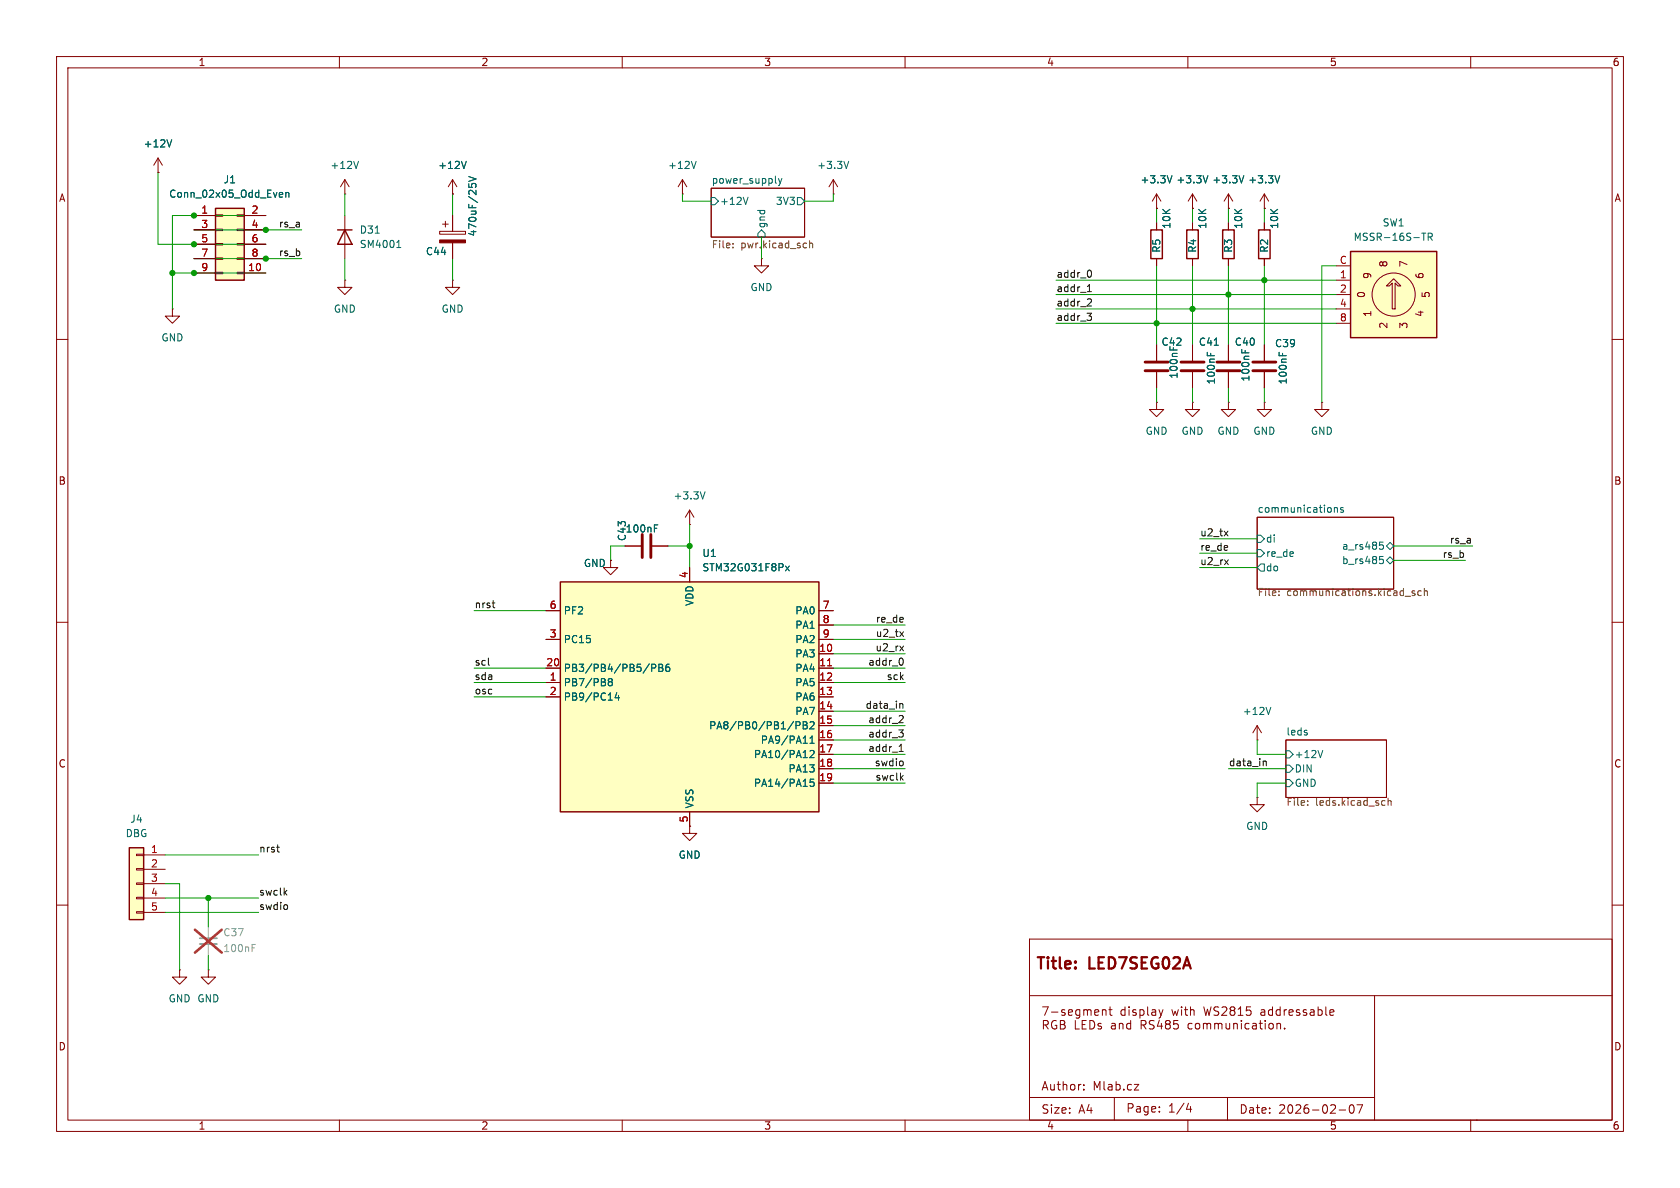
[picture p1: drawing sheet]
<svg xmlns="http://www.w3.org/2000/svg" width="297mm" height="210mm" viewBox="0 0 297 210" stroke-linecap="round" stroke-linejoin="round" font-family="sans-serif">
<g fill="none" stroke="#840000" stroke-width=".18">
<path d="M10 10h277v190h-277zM12 12h273v186h-273zM60 10v2M110 10v2M160 10v2M210 10v2M260 10v2M61 34.3h.1M61 31.8v2.5M61 38.1v7.6M61 31.8l-.8 1.2M61 31.8l.7 1.2"/>
<path d="M78.2 39.6h1M78.7 39.1v1M80 34.3h.1M80 31.8l-.8 1.2M80 31.8l.8 1.2M80 31.8v2.5M80 38.1v2.8M125.7 33.3h16.5v8.6h-16.5zM61 49.5v1.3h1.2l-1.2 1.3-1.3-1.3h1.3M61 49.5h.1M77.7 40.9h4.6v.5h-4.6zM80 49.5v1.3h1.3l-1.3 1.3-1.3-1.3h1.3"/>
<path d="M80 49.5h.1M80 42.9v2.8M134.6 45.7v1.3h1.3l-1.3 1.3-1.3-1.3h1.3M134.6 45.7h.1M10 60h2M285 60h2M107.9 99.1v1.2h1.3l-1.3 1.3-1.2-1.3h1.2M107.9 99.1h.1M110.5 96.5h2.8M115.3 96.5h2.8M121.9 92.7h.1M121.9 90.2l-.7 1.2"/>
<path d="M121.9 90.2l.8 1.2M121.9 90.2v2.5M222.2 91.4h24.2v12.7h-24.2zM10 110h2M285 110h2M227.3 130.8h17.8v10.2h-17.8zM121.9 146.1v1.2h1.3l-1.3 1.3-1.3-1.3h1.3M121.9 146.1h.1M10 160h2M182 166h103v32h-103zM182 176h103M184.3 178h1l-.6 1.5"/>
<path d="M188.2 178.6h-.5v.3M189.6 178.8l-.2-.3-.4 .1-.1 .7M190.9 178.6h-.6l-.1 .2v.4M190.9 178.5v1.2M191.6 178.5v1M191.6 178.6l.4-.1 .2 .2M192.2 178.7l.3-.2 .3 .1 .1 .9M192.2 178.7v.8M194.2 178.8l-.2-.3-.4 .1-.1 .7M194.9 178.6l.2-.1 .4 .1v.9M194.9 178.5v1M196 178.5h.6"/>
<path d="M196.2 178v1.3l.4 .2M198.9 178.6l-.4-.1-.3 .3M198.9 178v1.5M199.6 178v.1M199.6 178.5v1M200.8 178.6l-.3-.1-.3 .3M201.5 178.6l.5-.1 .2 .3M201.5 178.5v1.5M202.9 178v1.3M203.7 178.6h.5l.1 .9M204.9 178.5l.3 1M205.2 179.5l-.1 .3"/>
<path d="M205.6 178.5l-.4 1M207.2 178.5l.3 1M208.3 178.5l-.3 1M208.9 178v.1M208.9 178.5v1M209.4 178.5h.6M209.6 178v1.3M210.5 178v1.5M210.5 178.6l.2-.1 .3 .1 .1 .9M212.8 178l.4 1.5 .3-1.1 .2 1.1 .4-1.5M215.5 178.1l-.6-.1-.3 .3 .1 .3 .5 .2M216 178.1l.6-.1 .2 .1 .1 .3-.9 1.1"/>
<path d="M217.7 178.6l-.2-.3 .2-.3 .5 .1 .1 .2-.3 .3M217.7 178.6h.3M217.7 178.6l-.2 .2M218 178.6l.2 .2M218.9 178.4l.4-.4v1.5M221.1 178h-.7l-.1 .7 .6-.1 .3 .2M223 178.6h.5l.1 .9M223.6 178.8l-.5 .1a.29 .29 0 0 0-.2 .3 .29 .29 0 0 0 .2 .3l.5-.1M225 178.6l-.5-.1-.3 .3v.4l.2 .2h.6M225 178v1.5M226.3 178.6l-.4-.1-.3 .3v.4l.1 .2h.6M226.3 178v1.5"/>
<path d="M227 178.5v1M227.5 178.5l-.3 .1-.2 .2M227.9 179l.7-.2-.1-.2-.4-.1-.2 .2 .1 .7h.5M229.7 178.6l-.3-.1-.2 .2v.2l.5 .2v.3h-.5M231 178.6l-.4-.1-.2 .2 .1 .2 .5 .2v.3h-.6M231.7 178.6h.5l.1 .9M232.3 178.8l-.5 .1a.29 .29 0 0 0-.2 .3 .29 .29 0 0 0 .2 .3l.5-.1M233 178.6l.5-.1 .2 .3v.4l-.1 .2h-.6M233 178v1.5M234.4 178v1.3l.2 .2M235.1 179l.7-.2-.1-.2-.4-.1-.2 .2 .1 .7h.5M243 176v22"/>
<path d="M285 160h2M60 198v2M110 198v2M160 198v2M182 194h61M191.6 192.6v.1M191.6 191.8v.1M194.5 181.4l.2 .2-.2 .3M194.5 180.9l.2 .1M196.5 181h.6l.1 .9M197 194v4M197.2 181.3h-.5a.29 .29 0 0 0-.2 .3 .29 .29 0 0 0 .2 .3l.5-.1"/>
<path d="M200.5 191.7h.8l-.8 1h.8M204.6 181.4h.9M205 196.5v.1M205 195.7v.1M205.3 180.9v1M206.3 181l-.3 .3 .2 .5 .4 .1 .3-.3M206.3 181h.3M206.6 180.4l-.4 .1-.2 .2 .3 .3M208.3 181.6l-.3 .3-.5-.1M210 198v2M210 181.6l.3 .3 .4-.1M210.1 195l-.4 1.1h1"/>
<path d="M210.5 195.6v1M211.5 181l.3-.1 .2 .1 .1 .6-.3 .3-.3-.1-.2-.2M212.7 180.9v1M213.4 181.1v.8M214 181.1v.8M214.7 180.9v1M215.4 181.1v.8M216 181.1v.8M216.7 181.7l.3 .2 .4-.1M217 194v4M217.4 180.9v1M218.1 180.9v1"/>
<path d="M218.7 181.1v.8M219.5 180.9v1M220.1 181.6l.3 .3 .4-.1M221.4 181.7l.2 .2 .5-.1M221.6 180.9h.3l.2 .2v.8M222.1 181.3h-.5M222.6 180.9h.6M222.8 180.4v1.3l.4 .2M223.7 180.4v.1M223.7 180.9v1M224.5 181l.3-.1 .3 .3v.4l-.3 .3-.3-.1-.2-.2v-.4zM225.7 181l.3-.1 .3 .1 .1 .9"/>
<path d="M225.7 180.9v1M227.1 181.8v.1M236.7 196.2h1.2M238.7 195.4l.2-.1a.81 .81 0 0 1 .6 .6 .81 .81 0 0 1-.3 .8l-.2 .1a.81 .81 0 0 1-.3-1.4zM239.9 195.3h1l-.7 1.5M260 198v2M261 198h.1"/>
</g>
<g fill="none" stroke="#006464" stroke-width=".18">
<path d="M63.4 28.5l-.4 1.3M82.4 28.5l-.4 1.3M82.9 32.5v.6M82.9 31.2l1.2 .4-1.2 .5M83.4 32.7l.2-.3h.3l.2 .3M125.7 34.9h.7l.6 .7-.6 .6h-.7zM132.2 34.9l-.4 1.2M137.1 32.3l.2 .1M137.6 31.6l.3 .8M137.9 32.4l-.3 .4M138.2 31.6l-.3 .8M141 34.9h.6l.6 .7-.6 .6h-.6z"/>
<path d="M66.3 41.2h.8M70.1 43.8h.8M70.3 42.8l.2-.3v1.3M134.6 40.6l.7 .7v.6h-1.3v-.6zM115.7 93.4h.4M115.7 92.8h.6M124.6 86.9l-.4 1.3M222.2 94.6h.7l.6 .7-.6 .6h-.7zM222.2 97.2h.7l.6 .6-.6 .6h-.7zM222.9 99.7h.6v1.3h-.6l-.7-.7zM235.9 89.7v.9M235.9 89.8l.2-.1 .3 .1v.8"/>
<path d="M237.5 89.8l-.3-.1-.2 .2v.2l.5 .1v.3h-.5M243.9 95.8h.6M243.9 98.4h.6M244 96.3h.3l.3 .3-.1 .4-.5 .1M244 98.9h.3l.3 .2-.1 .5h-.5M245.1 96.5l.6-.6 .7 .6-.7 .7zM245.1 99.1l.6-.7 .7 .7-.7 .6zM227.3 135.3h.7l.6 .6-.6 .6h-.7zM227.3 132.7h.7l.6 .7-.6 .6h-.7zM227.3 137.8h.7l.6 .6-.6 .7h-.7zM233.8 132.7l-.4 1.2"/>
</g>
<g fill="none" stroke="#725600" stroke-width=".18">
<path d="M129.6 43.7v.1M129.6 43v.2M143.1 42.5v1.3M143.1 43.1l.2-.1h.3l.1 .8M226.1 105.2v.1M226.1 104.5v.1M248.4 105.4h1M250.1 104.5l-.3-.1-.2 .2 .1 .2 .4 .1v.3h-.5M251.3 104.5l-.4-.1-.2 .3 .1 .5h.5M251.8 104.6l.2-.2 .3 .1v.8M251.8 104v1.3M231.2 142.2v.2"/>
<path d="M231.2 141.6v.1M244.5 141.5l.3 .1M244.8 142.3l-.3 .1M245.4 141.6l.2-.1 .3 .1v.8M245.4 141.1v1.3"/>
</g>
<path d="M113.5 94.5v4.1M115.1 94.5v4.1" fill="none" stroke="#840000" stroke-width=".51"/>
<path d="M59.7 40.6h2.5M61 40.6l1.2 2.6h-2.5z" fill="none" stroke="#840000" stroke-width=".25"/>
<path d="M77.7 42.4h4.6v.5h-4.6z" fill="#840000" stroke="#840000" stroke-width=".18"/>
<path d="M22.9 149.9h2.5v12.7h-2.5z" fill="#ffffc2"/>
<path d="M22.9 149.9h2.5v12.7h-2.5z" fill="none" stroke="#840000" stroke-width=".25"/>
<g fill="none" stroke="#840000" stroke-width=".18">
<path d="M27.9 30.5h.1M27.9 27.9l-.7 1.3M27.9 27.9l.8 1.3M27.9 27.9v2.6M24.1 151h1.3v.3h-1.3zM24.1 153.5h1.3v.3h-1.3zM24.1 156.1h1.3v.2h-1.3zM24.1 158.6h1.3v.3h-1.3zM25.4 151.1h3.8M25.4 153.7h3.8M25.4 156.2h3.8M25.4 158.8h3.8"/>
<path d="M24.1 161.2h1.3v.2h-1.3zM25.4 161.3h3.8"/>
</g>
<path d="M30.4 24.7l-.5 1.3" fill="none" stroke="#006464" stroke-width=".18"/>
<path d="M35.3 165.9h3.1" fill="none" stroke="#9c9b98" stroke-width=".3"/>
<path d="M35.3 166.9h3.1" fill="none" stroke="#9c9b98" stroke-width=".33"/>
<path d="M36.8 163.8v2.1M36.8 166.9v2" fill="none" stroke="#9c9b98" stroke-width=".18"/>
<path d="M44.6 167.6h.4M44.6 167h.6" fill="none" stroke="#939391" stroke-width=".18"/>
<path d="M34.5 164.4l4.7 4M39.2 164.4l-4.7 4" fill="none" stroke="#e12e31" stroke-width=".46"/>
<path d="M38.1 36.8h5.1v12.7h-5.1z" fill="#ffffc2"/>
<path d="M38.1 36.8h5.1v12.7h-5.1z" fill="none" stroke="#840000" stroke-width=".25"/>
<g fill="none" stroke="#840000" stroke-width=".18">
<path d="M34.3 38.1h3.8M38.1 38h1.3v.2h-1.3zM41.9 38h1.3v.2h-1.3zM43.2 38.1h3.8M34.3 40.6h3.8M34.3 43.2h3.8M34.3 45.7h3.8M34.3 48.3h3.8M38.1 40.5h1.3v.3h-1.3zM38.1 43.1h1.3v.2h-1.3zM38.1 45.6h1.3v.2h-1.3zM38.1 48.1h1.3v.3h-1.3z"/>
<path d="M41.9 40.5h1.3v.3h-1.3zM41.9 43.1h1.3v.2h-1.3zM41.9 45.6h1.3v.2h-1.3zM41.9 48.1h1.3v.3h-1.3zM43.2 40.6h3.8M43.2 43.2h3.8M43.2 45.7h3.8M43.2 48.3h3.8"/>
</g>
<path d="M49.6 34l.3 .1 .1 .2-.6 .1M49.9 34.8l-.3 .1M50.5 34.1l.2-.1 .3 .1 .1 .8M50.5 34v.9" fill="none" stroke="#006464" stroke-width=".18"/>
<path d="M99.1 102.9h45.7v40.6h-45.7z" fill="#ffffc2"/>
<path d="M99.1 102.9h45.7v40.6h-45.7z" fill="none" stroke="#840000" stroke-width=".25"/>
<g fill="none" stroke="#840000" stroke-width=".18">
<path d="M120.6 34.3h.1M120.6 31.8l-.7 1.2M120.6 31.8l.8 1.2M120.6 31.8v2.5M147.3 34.3h.1M147.3 31.8l-.7 1.2M147.3 31.8l.8 1.2M147.3 31.8v2.5M96.5 108h2.6M96.5 113h2.6M96.5 118.1h2.6M121.9 100.3v2.6"/>
<path d="M144.8 108h2.5M144.8 113h2.5M144.8 118.1h2.5M144.8 110.5h2.5M144.8 115.6h2.5M96.5 120.7h2.6M96.5 123.2h2.6M144.8 120.7h2.5M144.8 123.2h2.5M144.8 125.7h2.5M144.8 128.3h2.5M144.8 130.8h2.5"/>
<path d="M144.8 133.4h2.5M144.8 135.9h2.5M144.8 138.4h2.5M121.9 143.5v2.6"/>
</g>
<g fill="none" stroke="#006464" stroke-width=".18">
<path d="M123.1 28.5l-.5 1.3M150 28.5l-.4 1.3M115.2 118.1l.6-.1 .1-.2v-.3l-.7-.1v1.3M116.5 117.4h.4l.2 .3-.2 .3 .2 .1 .1 .3-.2 .3h-.5zM116.5 118h.4M118.3 117.4l-.4 .1a.86 .86 0 0 0 0 1.2l.5-.1v-.5l-.2-.2h-.3l-.2 .2M138.9 100.1l.6 .8M139.5 100.1l-.6 .8M107.8 120.5l-.3-.2 .3-.3h.2l.3 .2-.3 .3M107.8 120.5l-.3 .2 .1 .4 .2 .1h.3l.2-.2v-.3l-.3-.2M107.8 120.5h.2M109 122.4l-.3 .9h.8"/>
<path d="M109.3 122.9v.9M140.7 128.2h.6l.2-.2-.1-.3-.7-.1v1.2M142 127.6h.4l.3 .2-.3 .4 .3 .1v.3l-.2 .2h-.5zM142 128.2h.4M143.2 127.7l.5-.1 .2 .3-.8 .9h.8M143.2 132.8l.5-.1 .2 .3-.8 .9h.8M143.2 131.4h.7M143.2 130.5l.4-.4v1.3M143.9 137.7h-.6l-.1 .6 .2-.1 .4 .1 .1 .2v.4l-.2 .1-.5-.1"/>
</g>
<path d="M146.3 117.7h.7" fill="none" stroke="#a90000" stroke-width=".18"/>
<path d="M238.8 44.5h15.2v15.2h-15.2z" fill="#ffffc2"/>
<g fill="none" stroke="#840000" stroke-width=".18">
<path d="M27.9 30.5h.1M34.3 38.1h3.8M43.2 38.1h3.8M80 34.3h.1M80 38.1v2.8M204.5 36.8h.1M204.5 34.3l-.8 1.3M204.5 34.3l.7 1.3M204.5 34.3v2.5M204.5 39.4v1.2M210.8 36.8h.1M210.8 34.3l-.7 1.3"/>
<path d="M210.8 34.3l.8 1.3M210.8 34.3v2.5M210.8 39.4v1.2M217.2 36.8h.1M217.2 34.3l-.8 1.3M217.2 34.3l.7 1.3M217.2 34.3v2.5M217.2 39.4v1.2M223.5 36.8h.1M223.5 34.3v2.5M223.5 39.4v1.2M223.5 34.3l-.7 1.3"/>
<path d="M223.5 34.3l.8 1.3M30.5 54.6v1.3h1.2l-1.2 1.3-1.3-1.3h1.3M30.5 54.6h.1M34.3 40.6h3.8M34.3 43.2h3.8M34.3 45.7h3.8M34.3 48.3h3.8M43.2 40.6h3.8M43.2 43.2h3.8M43.2 45.7h3.8M43.2 48.3h3.8M80 42.9v2.8"/>
<path d="M204.5 45.7v1.3M210.8 45.7v1.3M217.2 45.7v1.3M223.5 45.7v1.3M236.2 47h2.6M236.2 49.5h2.6M236.2 52.1h2.6M236.2 54.6h2.6M236.2 57.2h2.6M245.1 50.5l1.3-1.2 1.2 1.2h-.5l-.5-.5v4.6h-.5v-4.6l-.5 .5zM204.5 71.1v1.3h1.2l-1.2 1.3-1.3-1.3h1.3M204.5 71.1h.1"/>
<path d="M204.5 61v2.8M204.5 65.8v2.8M210.8 71.1v1.3h1.3l-1.3 1.3-1.3-1.3h1.3M210.8 71.1h.1M210.8 61v2.8M210.8 65.8v2.8M217.2 71.1v1.3h1.2l-1.2 1.3-1.3-1.3h1.3M217.2 71.1h.1M217.2 61v2.8M217.2 65.8v2.8M223.5 71.1v1.3h1.3l-1.3 1.3-1.3-1.3h1.3M223.5 71.1h.1"/>
<path d="M223.5 61v2.8M223.5 65.8v2.8M233.7 71.1v1.3h1.2l-1.2 1.3-1.3-1.3h1.3M233.7 71.1h.1M107.9 99.1h.1M110.5 96.5h2.8M115.3 96.5h2.8M96.5 108h2.6M96.5 113h2.6M96.5 118.1h2.6M121.9 100.3v2.6M144.8 108h2.5"/>
<path d="M144.8 113h2.5M144.8 118.1h2.5M144.8 110.5h2.5M144.8 115.6h2.5M96.5 120.7h2.6M96.5 123.2h2.6M144.8 120.7h2.5M144.8 123.2h2.5M144.8 125.7h2.5M144.8 128.3h2.5M144.8 130.8h2.5M144.8 133.4h2.5"/>
<path d="M144.8 135.9h2.5M144.8 138.4h2.5M222.2 130.8h.1M222.2 128.3l-.7 1.2M222.2 128.3l.8 1.2M222.2 128.3v2.5M121.9 146.1h.1M121.9 143.5v2.6M222.2 141v1.2h1.3l-1.3 1.3-1.2-1.3h1.2M222.2 141h.1M31.7 171.5v1.2h1.3l-1.3 1.3-1.2-1.3h1.2M31.7 171.5h.1"/>
<path d="M36.8 171.5v1.2h1.3l-1.3 1.3-1.2-1.3h1.2M36.8 171.5h.1"/>
<circle cx="246.4" cy="52.1" r="3.8"/>
</g>
<path d="M203.5 40.6h2v5.1h-2zM209.8 40.6h2v5.1h-2zM216.2 40.6h2v5.1h-2zM222.5 40.6h2v5.1h-2zM238.8 44.5h15.2v15.2h-15.2z" fill="none" stroke="#840000" stroke-width=".25"/>
<g fill="none" stroke="#006464" stroke-width=".18">
<path d="M30.4 24.7l-.5 1.3M49.6 34l.3 .1 .1 .2-.6 .1M49.9 34.8l-.3 .1M50.5 34.1l.2-.1 .3 .1 .1 .8M50.5 34v.9M82.4 28.5l-.4 1.3M82.9 32.5v.6M82.9 31.2l1.2 .4-1.2 .5M83.4 32.7l.2-.3h.3l.2 .3M207.2 31.1l-.4 1.2M213.5 31.1l-.4 1.2M219.9 31.1l-.4 1.2"/>
<path d="M226.2 31.1l-.4 1.2M251.3 41.2h.8M251.7 41.2v1.3M252.5 41.9l.6-.1 .1-.2v-.3l-.7-.1v1.3M252.8 41.9l.4 .6M213.4 62.3v.6M214 62.5v.4M214.7 61h.7M219.5 61.8v.6M220.1 61.9v.5M226.1 62.3v.6M226.7 62.5v.4"/>
<path d="M115.7 93.4h.4M115.7 92.8h.6M115.2 118.1l.6-.1 .1-.2v-.3l-.7-.1v1.3M116.5 117.4h.4l.2 .3-.2 .3 .2 .1 .1 .3-.2 .3h-.5zM116.5 118h.4M118.3 117.4l-.4 .1a.86 .86 0 0 0 0 1.2l.5-.1v-.5l-.2-.2h-.3l-.2 .2M138.9 100.1l.6 .8M139.5 100.1l-.6 .8M107.8 120.5l-.3-.2 .3-.3h.2l.3 .2-.3 .3M107.8 120.5l-.3 .2 .1 .4 .2 .1h.3l.2-.2v-.3l-.3-.2M107.8 120.5h.2M109 122.4l-.3 .9h.8"/>
<path d="M109.3 122.9v.9M140.7 128.2h.6l.2-.2-.1-.3-.7-.1v1.2M142 127.6h.4l.3 .2-.3 .4 .3 .1v.3l-.2 .2h-.5zM142 128.2h.4M143.2 127.7l.5-.1 .2 .3-.8 .9h.8M143.2 132.8l.5-.1 .2 .3-.8 .9h.8M143.2 131.4h.7M143.2 130.5l.4-.4v1.3M143.9 137.7h-.6l-.1 .6 .2-.1 .4 .1 .1 .2v.4l-.2 .1-.5-.1M224.7 125l-.5 1.3"/>
</g>
<path d="M202.4 64h4.1M202.4 65.5h4.1M208.8 64h4.1M208.8 65.5h4.1M215.1 64h4.1M215.1 65.5h4.1M221.5 64h4.1M221.5 65.5h4.1" fill="none" stroke="#840000" stroke-width=".51"/>
<g fill="none" stroke="#0f0f0f" stroke-width=".18">
<path d="M192.2 55.4h.8l-.5 .5M192.2 51.6h.8M192.4 50.6l.2-.3v1.3M192.7 47.7a.79 .79 0 0 1 0 1.3M192.7 52.8l.3 .3-.1 .3-.7 .7h.8M192.7 55.9l.3 .2v.3l-.3 .2M216.4 93.9l.7 .8M216.5 99l.6 .8M217.1 93.9l-.7 .8M217.1 99l-.6 .8M86.4 117.5l.1 .1M87 106.6h.5"/>
<path d="M87.2 107.4h.3M159.1 114.2l.6 .9M159.1 111.7l.6 .8M159.4 116.3a.79 .79 0 0 1 0 1.3M159.7 114.2l-.6 .9M159.7 111.7l-.6 .8M158.9 129h.8l-.4 .5M159 132.8h.7M159.1 131.9l.2-.3v1.2M159.1 124.4h.5v.8M159.3 137.4l.4 .5M159.4 126.5l.3 .2-.1 .3-.7 .8h.8"/>
<path d="M159.4 129.5l.3 .3v.3l-.3 .2M159.6 134.7v.6M159.7 137.1l-.5 .5M223.4 134.6h.4l.1 .8M48.9 149.8h.5M49.1 150.6h.3M50.4 157.8l.3 .4M50.7 157.4l-.5 .5M50.8 160.1v.6"/>
</g>
<g fill="none" stroke="#009600" stroke-width=".18">
<path d="M27.9 30.5v12.7h19.1M47 38.1h-16.5v16.5M61 34.3v3.8M80 34.3v3.8M120.6 34.3v1.3h5.1M147.3 34.3v1.3h-5.1M204.5 36.8v2.6M210.8 36.8v2.6M217.2 36.8v2.6M223.5 36.8v2.6M30.5 48.3h16.5M34.3 40.6h19"/>
<path d="M34.3 45.7h19M61 45.7v3.8M80 45.7v3.8M134.6 41.9v3.8M186.7 57.2h49.5M186.7 49.5h49.5M186.7 54.6h49.5M186.7 52.1h49.5M204.5 47v14M210.8 47v14M217.2 47v14M223.5 47v14"/>
<path d="M236.2 47h-2.5v24.1M204.5 68.6v2.5M210.8 68.6v2.5M217.2 68.6v2.5M223.5 68.6v2.5M110.5 96.5h-2.6v2.6M118.1 96.5h3.8M121.9 92.7v7.6M212.1 97.8h10.1M212.1 95.3h10.1M246.4 96.5h13.9M246.4 99.1h12.7"/>
<path d="M83.8 118.1h12.7M83.8 108h12.7M147.3 113h12.7M147.3 110.5h12.7M147.3 115.6h12.7M147.3 118.1h12.7M212.1 100.3h10.1M83.8 120.7h12.7M83.8 123.2h12.7M147.3 125.7h12.7M147.3 120.7h12.7M147.3 128.3h12.7"/>
<path d="M147.3 138.4h12.7M147.3 135.9h12.7M147.3 130.8h12.7M147.3 133.4h12.7M217.2 135.9h10.1M222.2 130.8v2.6h5.1M227.3 138.4h-5.1v2.6M29.2 158.8h16.5M29.2 156.2h2.5v15.3M29.2 151.1h16.5M36.8 158.8v5M29.2 161.3h16.5"/>
<path d="M36.8 168.9v2.6"/>
</g>
<path d="M146.3 117.7h.7" fill="none" stroke="#a90000" stroke-width=".18"/>
<g fill="#009600" stroke="#009600" stroke-width=".18">
<circle cx="204.5" cy="57.2" r=".46"/>
<circle cx="30.5" cy="48.3" r=".46"/>
<circle cx="34.3" cy="48.3" r=".46"/>
<circle cx="36.8" cy="158.8" r=".46"/>
<circle cx="34.3" cy="38.1" r=".46"/>
<circle cx="34.3" cy="43.2" r=".46"/>
<circle cx="47" cy="45.7" r=".46"/>
<circle cx="47" cy="40.6" r=".46"/>
<circle cx="121.9" cy="96.5" r=".46"/>
<circle cx="223.5" cy="49.5" r=".46"/>
<circle cx="210.8" cy="54.6" r=".46"/>
<circle cx="217.2" cy="52.1" r=".46"/>
</g>
<g font-size="2.8" fill="#840000">
<text x="183" y="171.9">Title:</text>
<text x="192.7" y="171.9">LED7SEG02A</text>
</g>
<g font-size="2.1" fill="#840000">
<text x="184" y="181">7-segment</text>
<text x="197.9" y="181">display</text>
<text x="207.2" y="181">with</text>
<text x="213" y="181">WS2815</text>
<text x="184" y="193">Author:</text>
<text x="184" y="197.1">Size:</text>
<text x="190.7" y="197.1">A4</text>
<text x="193.2" y="193">Mlab.cz</text>
<text x="199" y="196.9">Page:</text>
<text x="206.5" y="196.9">1/4</text>
<text x="219" y="197.1">Date:</text>
<text x="226" y="197.1">2026-02-07</text>
</g>
<g font-size="1.8" fill="#840000">
<text x="35" y="11.9">1</text>
<text x="85" y="11.9">2</text>
<text x="135" y="11.9">3</text>
<text x="185" y="11.9">4</text>
<text x="235" y="11.9">5</text>
<text x="285" y="11.9">6</text>
<text x="10.3" y="35.9">A</text>
<text x="285.3" y="35.9">A</text>
<text x="245.5" y="47.3" transform="rotate(-90 245.5 47.3)">8</text>
<text x="249" y="47.3" transform="rotate(-90 249 47.3)">7</text>
<text x="241.5" y="52.8" transform="rotate(-90 241.5 52.8)">0</text>
<text x="242.6" y="49.4" transform="rotate(-90 242.6 49.4)">9</text>
<text x="251.9" y="49.4" transform="rotate(-90 251.9 49.4)">6</text>
<text x="253" y="52.8" transform="rotate(-90 253 52.8)">5</text>
<text x="242.6" y="56.1" transform="rotate(-90 242.6 56.1)">1</text>
<text x="245.5" y="58.2" transform="rotate(-90 245.5 58.2)">2</text>
<text x="249" y="58.2" transform="rotate(-90 249 58.2)">3</text>
<text x="251.9" y="56.1" transform="rotate(-90 251.9 56.1)">4</text>
<text x="10.3" y="85.9">B</text>
<text x="285.3" y="85.9">B</text>
<text x="10.3" y="135.9">C</text>
<text x="285.3" y="135.9">C</text>
<text x="10.3" y="185.9">D</text>
<text x="285.3" y="185.9">D</text>
<text x="35" y="199.9">1</text>
<text x="85" y="199.9">2</text>
<text x="135" y="199.9">3</text>
<text x="185" y="199.9">4</text>
<text x="235" y="199.9">5</text>
<text x="285" y="199.9">6</text>
</g>
<g font-size="1.8" fill="#006464">
<text x="25.3" y="26.3">+12V</text>
<text x="29.8" y="35.2">Conn_02x05_Odd_Even</text>
<text x="39.4" y="32.6">J1</text>
<text x="58.3" y="30.1">+12V</text>
<text x="77.4" y="30.1">+12V</text>
<text x="118" y="30.1">+12V</text>
<text x="125.7" y="32.6">power_supply</text>
<text x="144.4" y="30.1">+3.3V</text>
<text x="201.5" y="32.6">+3.3V</text>
<text x="207.9" y="32.6">+3.3V</text>
<text x="214.2" y="32.6">+3.3V</text>
<text x="220.6" y="32.6">+3.3V</text>
<text x="63.5" y="41.5">D31</text>
<text x="84.4" y="41.9" transform="rotate(-90 84.4 41.9)">470uF/25V</text>
<text x="127.2" y="36.4">+12V</text>
<text x="135.5" y="40.4" transform="rotate(-90 135.5 40.4)">gnd</text>
<text x="137.1" y="36.4">3V3</text>
<text x="207.1" y="40.6" transform="rotate(-90 207.1 40.6)">10K</text>
<text x="213.5" y="40.6" transform="rotate(-90 213.5 40.6)">10K</text>
<text x="219.8" y="40.6" transform="rotate(-90 219.8 40.6)">10K</text>
<text x="226.2" y="40.6" transform="rotate(-90 226.2 40.6)">10K</text>
<text x="244.3" y="40.2">SW1</text>
<text x="63.5" y="44">SM4001</text>
<text x="75.2" y="45.3">C44</text>
<text x="205.3" y="44.8" transform="rotate(-90 205.3 44.8)">R5</text>
<text x="211.7" y="44.8" transform="rotate(-90 211.7 44.8)">R4</text>
<text x="218" y="44.8" transform="rotate(-90 218 44.8)">R3</text>
<text x="224.4" y="44.8" transform="rotate(-90 224.4 44.8)">R2</text>
<text x="239.2" y="42.8">MSSR-16S-TR</text>
<text x="132.6" y="51.7">GND</text>
<text x="58.9" y="55.5">GND</text>
<text x="78" y="55.5">GND</text>
<text x="28.4" y="60.6">GND</text>
<text x="205.2" y="61.3">C42</text>
<text x="211.8" y="61.3">C41</text>
<text x="218.2" y="61.3">C40</text>
<text x="225.3" y="61.6">C39</text>
<text x="208.4" y="67" transform="rotate(-90 208.4 67)">100nF</text>
<text x="215" y="68.1" transform="rotate(-90 215 68.1)">100nF</text>
<text x="221.1" y="67.6" transform="rotate(-90 221.1 67.6)">100nF</text>
<text x="227.7" y="68.1" transform="rotate(-90 227.7 68.1)">100nF</text>
<text x="202.4" y="77.1">GND</text>
<text x="208.8" y="77.1">GND</text>
<text x="215.1" y="77.1">GND</text>
<text x="221.5" y="77.1">GND</text>
<text x="231.6" y="77.1">GND</text>
<text x="119" y="88.5">+3.3V</text>
<text x="110.5" y="94.3">100nF</text>
<text x="110.8" y="95.7" transform="rotate(-90 110.8 95.7)">C43</text>
<text x="222.2" y="90.7">communications</text>
<text x="103.1" y="100.4">GND</text>
<text x="124.1" y="98.7">U1</text>
<text x="124.1" y="101.2">STM32G031F8Px</text>
<text x="223.7" y="96.1">di</text>
<text x="223.7" y="98.7">re_de</text>
<text x="223.7" y="101.2">do</text>
<text x="237.2" y="97.4">a_rs485</text>
<text x="237.2" y="99.9">b_rs485</text>
<text x="122.8" y="107.2" transform="rotate(-90 122.8 107.2)">VDD</text>
<text x="99.6" y="108.8">PF2</text>
<text x="99.6" y="113.9">PC15</text>
<text x="140.5" y="108.8">PA0</text>
<text x="140.5" y="111.4">PA1</text>
<text x="140.5" y="113.9">PA2</text>
<text x="99.6" y="119">PB3/PB4/PB5/PB6</text>
<text x="140.5" y="116.4">PA3</text>
<text x="140.5" y="119">PA4</text>
<text x="99.6" y="121.5">PB7/PB8</text>
<text x="99.6" y="124.1">PB9/PC14</text>
<text x="140.5" y="121.5">PA5</text>
<text x="140.5" y="124.1">PA6</text>
<text x="125.3" y="129.1">PA8/PB0/PB1/PB2</text>
<text x="134.4" y="131.7">PA9/PA11</text>
<text x="140.5" y="126.6">PA7</text>
<text x="219.6" y="126.6">+12V</text>
<text x="227.3" y="130.1">leds</text>
<text x="133.2" y="134.2">PA10/PA12</text>
<text x="139.3" y="136.8">PA13</text>
<text x="228.8" y="136.8">DIN</text>
<text x="228.8" y="134.2">+12V</text>
<text x="122.8" y="143" transform="rotate(-90 122.8 143)">VSS</text>
<text x="133.2" y="139.3">PA14/PA15</text>
<text x="228.8" y="139.3">GND</text>
<text x="22.1" y="148.2">DBG</text>
<text x="22.9" y="145.6">J4</text>
<text x="220.2" y="146.9">GND</text>
<text x="119.9" y="152">GND</text>
<text x="29.7" y="177.4">GND GND</text>
</g>
<g font-size="1.8" fill="#a90000">
<text x="35.5" y="37.8">1</text>
<text x="35.5" y="40.4">3</text>
<text x="44.4" y="37.8">2</text>
<text x="44.4" y="40.4">4</text>
<text x="35.5" y="42.9">5</text>
<text x="35.5" y="45.5">7</text>
<text x="44.4" y="42.9">6</text>
<text x="44.4" y="45.5">8</text>
<text x="236.8" y="46.7">C</text>
<text x="35.5" y="48">9</text>
<text x="43.8" y="48">10</text>
<text x="236.8" y="49.3">1</text>
<text x="236.8" y="51.8">2</text>
<text x="236.8" y="54.4">4</text>
<text x="236.8" y="56.9">8</text>
<text x="97.1" y="107.7">6</text>
<text x="121.7" y="102.3" transform="rotate(-90 121.7 102.3)">4</text>
<text x="145.3" y="107.7">7</text>
<text x="97.1" y="112.8">3</text>
<text x="145.3" y="110.2">8</text>
<text x="145.3" y="112.8">9</text>
<text x="96.5" y="117.9">20</text>
<text x="144.7" y="115.3">10</text>
<text x="144.7" y="117.9">11</text>
<text x="97.1" y="120.4">1</text>
<text x="97.1" y="122.9">2</text>
<text x="144.7" y="120.4">12</text>
<text x="144.7" y="122.9">13</text>
<text x="144.7" y="125.5">14</text>
<text x="144.7" y="128">15</text>
<text x="144.7" y="130.6">16</text>
<text x="144.7" y="133.1">17</text>
<text x="144.7" y="135.6">18</text>
<text x="144.7" y="138.2">19</text>
<text x="121.7" y="145.5" transform="rotate(-90 121.7 145.5)">5</text>
<text x="26.6" y="150.9">1</text>
<text x="26.6" y="153.4">2</text>
<text x="26.6" y="156">3</text>
<text x="26.6" y="158.5">4</text>
<text x="26.6" y="161">5</text>
</g>
<g font-size="1.8" fill="#0f0f0f">
<text x="49.2" y="40.3">rs_a</text>
<text x="49.2" y="45.4">rs_b</text>
<text x="186.7" y="49.2">addr_0</text>
<text x="186.7" y="51.7">addr_1</text>
<text x="186.7" y="54.3">addr_2</text>
<text x="186.7" y="56.8">addr_3</text>
<text x="212.1" y="94.9">u2_tx</text>
<text x="212.1" y="100">u2_rx</text>
<text x="212.1" y="97.4">re_de</text>
<text x="254.9" y="98.7">rs_b</text>
<text x="256.2" y="96.2">rs_a</text>
<text x="83.8" y="107.6">nrst</text>
<text x="154.7" y="110.1">re_de</text>
<text x="154.7" y="112.7">u2_tx</text>
<text x="83.8" y="117.8">scl</text>
<text x="153.4" y="117.8">addr_0</text>
<text x="154.7" y="115.2">u2_rx</text>
<text x="83.8" y="122.8">osc</text>
<text x="83.8" y="120.3">sda</text>
<text x="152.9" y="125.4">data_in</text>
<text x="156.7" y="120.3">sck</text>
<text x="153.4" y="130.5">addr_3</text>
<text x="153.4" y="127.9">addr_2</text>
<text x="153.4" y="133">addr_1</text>
<text x="154.6" y="135.5">swdio</text>
<text x="217.2" y="135.5">data_in</text>
<text x="154.7" y="138.1">swclk</text>
<text x="45.7" y="150.8">nrst</text>
<text x="45.7" y="160.9">swdio</text>
<text x="45.7" y="158.4">swclk</text>
</g>
<g font-size="1.8" fill="#725600">
<text x="125.7" y="44.2">File:</text>
<text x="131" y="44.2">pwr.kicad_sch</text>
<text x="222.2" y="105.7">File:</text>
<text x="227.5" y="105.7">communications.kicad_sch</text>
<text x="227.3" y="142.8">File:</text>
<text x="232.6" y="142.8">leds.kicad_sch</text>
</g>
<g font-size="1.8" fill="#939391">
<text x="39.4" y="165.7">C37</text>
<text x="39.4" y="168.5">100nF</text>
</g>
</svg>
